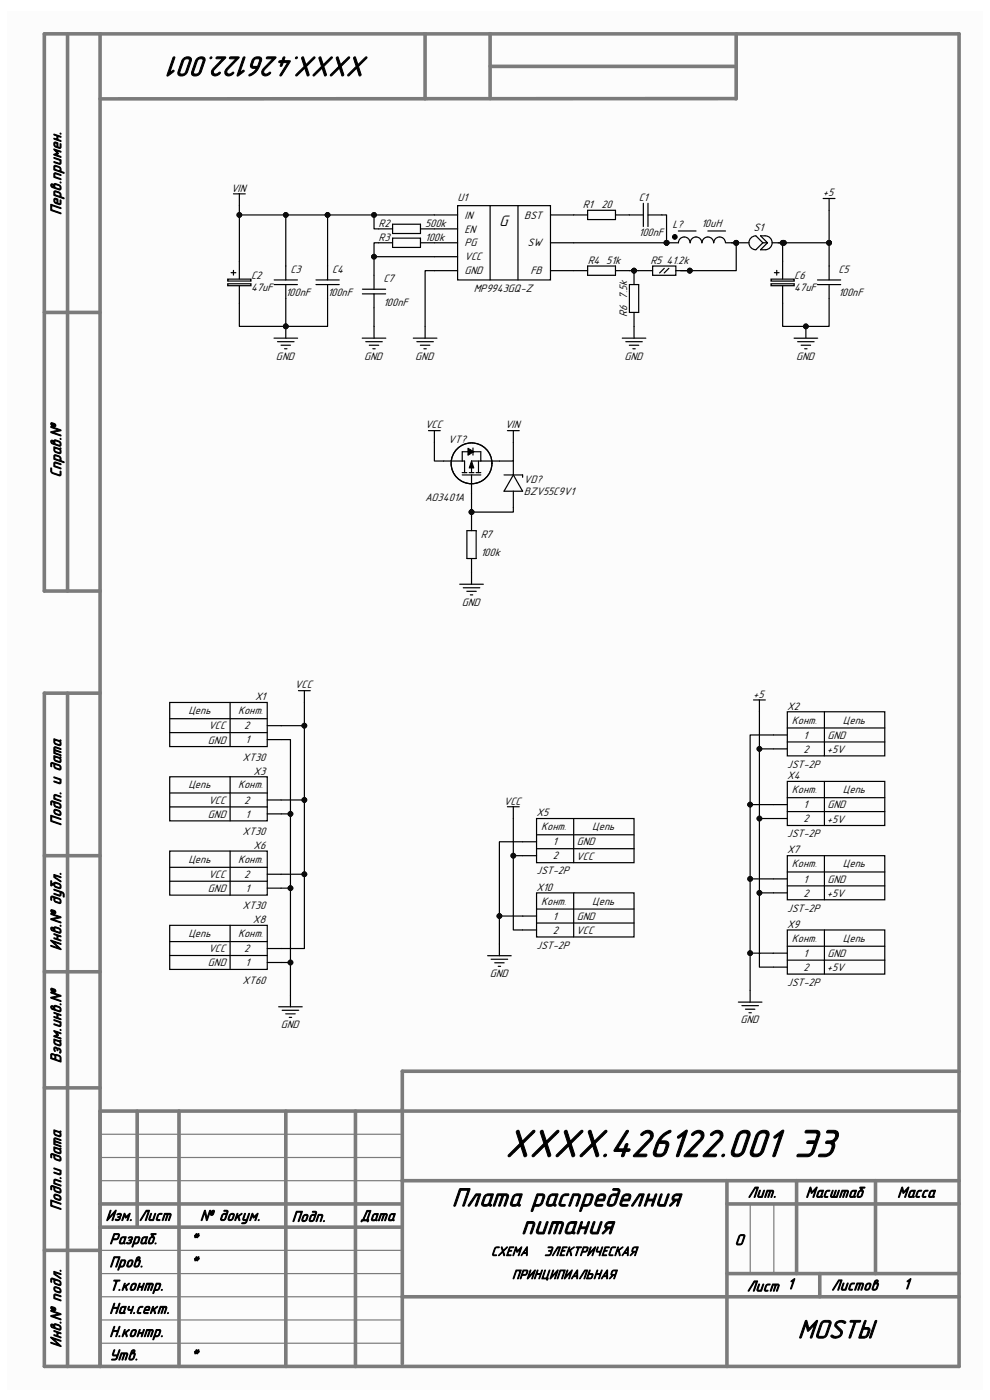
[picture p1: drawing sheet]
<svg xmlns="http://www.w3.org/2000/svg" width="210mm" height="297mm" viewBox="0 0 210 297" stroke-linecap="round" stroke-linejoin="round" font-family="sans-serif">
<path d="M1.5 2.3h206.9v292.5h-206.9z" fill-rule="evenodd" fill="#fcfcfc"/>
<g fill="none" stroke="#7b7b7b" stroke-width=".76">
<path d="M14.3 7.2v118.2M21.2 7.2v282.7M90.2 7.2v13.8M104 7.2v13.7M104 14.1h52.2M156.2 7.2v13.8M156.1 20.9l-134.9 .1M9.4 66.3h11.8M21.2 125.4h-11.8v-118.2h194.1v282.7h-194.1v-142.8h11.8M14.3 147.1v142.8M9.4 181.5h11.8M9.4 206.2h11.8"/>
<path d="M9.4 230.8h11.8M21.2 235.7h182.3M29.1 235.7v24.6M38 235.7v54.2M60.6 235.7v54.2M75.4 235.7v54.2M203.4 227.3h-118.1v62M21.2 255.4h64.1M85.3 250.5h118.2M154.2 250.5v39.4M154.2 255.4h49.3M169 250.5v19.7"/>
<path d="M185.7 250.5v19.7M9.4 265.3h11.8M21.2 260.3h64.1M85.3 275.1h118.2M154.2 270.2h49.3M173.9 270.2v4.9"/>
</g>
<path d="M21.2 250.5h64.1M21.2 240.6h64.1M21.2 245.6h64.1M159.2 255.4v14.8M164.2 255.4v14.8M21.2 270.2h64.1M21.2 275.1h64.1M21.2 265.3h64.1M21.2 285h64.1M21.2 280h64.1" fill="none" stroke="#7b7b7b" stroke-width=".25"/>
<g fill="none" stroke="#000" stroke-width=".25">
<path d="M92.1 57.4h5M92.1 54.5h5M92.1 48.6h5M92.1 45.6h5M92.1 51.5h5M97.1 43.6h19.7v15.8h-19.7zM104 43.6v15.8M109.9 43.6v15.8M116.8 57.4h4.9M116.8 45.6h4.9M116.8 51.5h4.9M36 149h20.7v9.4h-20.7z"/>
<path d="M36 152.5h20.7M36 155.4h20.7M48.8 149v9.4M56.7 154h2.9M56.7 156.9h2.9M63.3 146.5h2.5M64.6 146.5v2.5M159.9 148.5h2.5M161.1 148.5v2.5M164.1 155.9h2.9M164.1 158.9h2.9M167 151h20.7v9.4h-20.7z"/>
<path d="M167 154.4h20.7M167 157.4h20.7M174.9 151v9.4M36 164.8h20.7v9.3h-20.7zM36 168.2h20.7M36 171.2h20.7M48.8 164.8v9.3M56.7 169.7h2.9M56.7 172.7h2.9M107.6 171.1h2.5M108.9 171.2v2.5M110.9 178.6h2.9"/>
<path d="M113.8 173.7h20.7v9.3h-20.7zM113.8 177.1h20.7M121.7 173.7v9.3M164.1 170.7h2.9M164.1 173.7h2.9M167 165.8h20.7v9.3h-20.7zM167 169.2h20.7M167 172.2h20.7M174.9 165.8v9.3M36 180.6h20.7v9.3h-20.7zM36 196.3h20.7v9.4h-20.7zM36 184h20.7"/>
<path d="M36 187h20.7M36 199.8h20.7M48.8 180.6v9.3M48.8 196.3v9.4M56.7 185.5h2.9M56.7 188.4h2.9M110.9 181.5h2.9M113.8 180.1h20.7M164.1 186.5h2.9M164.1 189.4h2.9M167 181.5h20.7v9.4h-20.7zM167 197.3h20.7v9.4h-20.7z"/>
<path d="M167 185h20.7M167 187.9h20.7M174.9 181.5v9.4M174.9 197.3v9.4M36 202.7h20.7M56.7 201.2h2.9M56.7 204.2h2.9M59.1 213.6h5M59.9 214.3h3.5M60.6 215.1h2M61.4 215.8h.5M61.6 211.1v2.5"/>
<path d="M103.4 202.8h5M104.2 203.5h3.5M104.9 204.3h2M105.7 205h.5M105.9 200.2v2.6M156.6 212.6h5M157.4 213.3h3.5M158.1 214.1h2M158.9 214.9h.5M159.1 210.1v2.5M164.1 202.2h2.9M164.1 205.2h2.9"/>
<path d="M167 200.7h20.7M167 203.7h20.7"/>
</g>
<circle cx="146.3" cy="57.4" r=".5" fill="#0e0e0e"/>
<circle cx="146.3" cy="57.4" r=".5" fill="none" stroke="#0e0e0e" stroke-width=".21"/>
<path d="M138.4 56.4h5v2h-5zM143.4 57.4h2.9" fill="none" stroke="#000" stroke-width=".25"/>
<circle cx="146.3" cy="57.4" r=".5" fill="#0e0e0e"/>
<circle cx="146.3" cy="57.4" r=".5" fill="none" stroke="#0e0e0e" stroke-width=".21"/>
<g fill="none" stroke="#000" stroke-width=".25">
<path d="M121.7 57.4h3M121.7 45.6h3M124.7 44.6h5.9v2h-5.9zM124.7 56.4h5.9v2h-5.9zM130.6 57.4h2.9M130.6 45.6h5.9M135.5 57.4h2.9M136.5 43.1v5M137.5 45.6h2.9M137.5 43.1v5M140.9 56.9l-1 1M141.9 56.9l-1 1"/>
<path d="M163.6 59.2h4.9v.4h-4.9zM164.3 57.8h1M164.8 57.4v1M166 55.5v3.6M173.4 59.4h4.9M175.9 56.4v3M163.6 60.2h4.9v.4h-4.9zM166 60.6v3.7M173.4 60.4h4.9M175.9 60.4v2.9"/>
</g>
<circle cx="134.5" cy="57.4" r=".5" fill="#0e0e0e"/>
<circle cx="134.5" cy="57.4" r=".5" fill="none" stroke="#0e0e0e" stroke-width=".21"/>
<path d="M134.5 57.4v3M134.5 66.3v2.9" fill="none" stroke="#000" stroke-width=".25"/>
<circle cx="134.5" cy="57.4" r=".5" fill="#0e0e0e"/>
<circle cx="134.5" cy="57.4" r=".5" fill="none" stroke="#0e0e0e" stroke-width=".21"/>
<path d="M132 71.7h5M132.8 72.5h3.5M133.5 73.2h2M133.5 60.4h2v5.9h-2zM134.3 74h.5M134.5 69.2v2.5M168.5 71.7h5M169.2 72.5h3.5M170 73.2h2M170.7 74h.5M171 69.2v2.5" fill="none" stroke="#000" stroke-width=".25"/>
<circle cx="170.9" cy="69.2" r=".5" fill="#0e0e0e"/>
<circle cx="170.9" cy="69.2" r=".5" fill="none" stroke="#0e0e0e" stroke-width=".21"/>
<g fill="none" stroke="#000" stroke-width=".25">
<path d="M48.3 59.2h4.9v.4h-4.9zM49 57.8h1M49.5 57.4v1M50.8 55.4v3.7M58.2 59.4h4.9M60.6 56.4v3M67 59.4h5M69.5 56.4v3M79.3 58.4v3M80.3 48.6h3M80.3 51.5h3M83.3 47.6h5.9v1.9h-5.9z"/>
<path d="M83.3 50.5h5.9v2h-5.9zM89.2 48.6h2.9M89.2 51.5h2.9M174.6 42.1h2.5M175.9 42.1v2.5M48.3 60.2h4.9v.4h-4.9zM50.8 60.6v3.7M58.1 71.7h5M58.2 60.4h4.9M58.9 72.5h3.5M59.6 73.2h2M60.4 74h.5"/>
<path d="M60.6 60.4v2.9M60.6 69.2v2.5M67 60.4h5M69.5 60.4v2.9M76.8 71.7h5M76.9 61.4h4.9M76.9 62.3h4.9M77.6 72.5h3.5M78.3 73.2h2M79.1 74h.5M79.3 62.3v3M79.3 69.2v2.5"/>
<path d="M87.7 71.7h5M88.4 72.5h3.5M89.2 73.2h2M89.9 74h.5M90.2 69.2v2.5"/>
</g>
<circle cx="60.6" cy="69.2" r=".5" fill="#0e0e0e"/>
<circle cx="60.6" cy="69.2" r=".5" fill="none" stroke="#0e0e0e" stroke-width=".21"/>
<g fill="none" stroke="#000" stroke-width=".25">
<path d="M49.5 41.1h2.5M50.8 41.1v2.5M90.9 91.4h2.5M92.1 91.4v2.5M107.6 91.4h2.5M108.9 91.4v2.5M99 112.6h2v5.9h-2zM100 109.6v3M100 118.5v5.4M97.5 123.9h5M98.3 124.7h3.5M99 125.4h2"/>
<path d="M99.8 126.2h.5"/>
</g>
<circle cx="166.3" cy="51.5" r=".5" fill="#0e0e0e"/>
<circle cx="166.3" cy="51.5" r=".5" fill="none" stroke="#0e0e0e" stroke-width=".21"/>
<path d="M156.4 51.5h2.5M160.3 50a1.48 1.48 0 0 0-1.4 1.5 1.48 1.48 0 0 0 1.4 1.5M160.4 50l1.4 1.5M161.8 51.5l-1.4 1.5M161.8 51.5h1M162.3 50h-1l1.5 1.5M162.4 50a1.48 1.48 0 0 1 1.4 1.5 1.48 1.48 0 0 1-1.4 1.5h-1.1l1.5-1.5M163.8 51.5h2.5" fill="none" stroke="#000" stroke-width=".25"/>
<circle cx="166.3" cy="51.5" r=".5" fill="#0e0e0e"/>
<circle cx="166.3" cy="51.5" r=".5" fill="none" stroke="#0e0e0e" stroke-width=".21"/>
<path d="M110.9 194.3h2.9M110.9 197.3h2.9M113.8 189.4h20.7v9.4h-20.7zM113.8 192.9h20.7M113.8 195.8h20.7M121.7 189.4v9.4" fill="none" stroke="#000" stroke-width=".25"/>
<circle cx="141.4" cy="51.5" r=".5" fill="#0e0e0e"/>
<circle cx="141.4" cy="51.5" r=".5" fill="none" stroke="#0e0e0e" stroke-width=".21"/>
<circle cx="156.2" cy="51.5" r=".5" fill="#0e0e0e"/>
<circle cx="156.2" cy="51.5" r=".5" fill="none" stroke="#0e0e0e" stroke-width=".21"/>
<path d="M141.4 51.5h2.5" fill="none" stroke="#000" stroke-width=".25"/>
<circle cx="141.4" cy="51.5" r=".5" fill="#0e0e0e"/>
<circle cx="141.4" cy="51.5" r=".5" fill="none" stroke="#0e0e0e" stroke-width=".21"/>
<path d="M153.9 51.5h2.3" fill="none" stroke="#000" stroke-width=".25"/>
<circle cx="156.2" cy="51.5" r=".5" fill="#0e0e0e"/>
<circle cx="156.2" cy="51.5" r=".5" fill="none" stroke="#0e0e0e" stroke-width=".21"/>
<g fill="none" stroke="#000" stroke-width=".25">
<path d="M143.9 49h3.8M143.9 51.5a1.23 1.23 0 0 1 1.3-1.2 1.23 1.23 0 0 1 1.2 1.2M146.4 51.5a1.23 1.23 0 0 1 1.3-1.2 1.23 1.23 0 0 1 1.2 1.2M150.2 49h3.7M153.9 51.4a1.25 1.25 0 0 0-1.3-1.1 1.25 1.25 0 0 0-1.2 1.2 1.23 1.23 0 0 0-1.2-1.2 1.23 1.23 0 0 0-1.3 1.2M94.1 97.8h4.5v2.5M98.1 97.8v-2h3.9v2M100.3 95v1.5M101.5 97.8v2.5M105.9 97.8h-5.9v2.5M108.9 97.8v3M98 100.3h1"/>
<path d="M98.1 100.8h3.9M99.5 100.3h1M100 100.8v3.9M101 100.3h1M106.9 100.8h4v.5M108.9 104.2v3.5M108.9 100.8l2 3.4h-4zM59.6 154h5v15.7"/>
<circle cx="100" cy="98.3" r="4.3"/>
</g>
<g fill="#000">
<path d="M100 97.8l.5 1.5h-1zM99.3 95.1l1.2 .7-1.2 .8z"/>
<circle cx="143.2" cy="50.3" r=".5"/>
</g>
<g fill="none" stroke="#000" stroke-width=".21">
<path d="M99.3 95.1l1.2 .7-1.2 .8zM100 97.8l.5 1.5h-1z"/>
<circle cx="143.2" cy="50.3" r=".5"/>
</g>
<circle cx="64.6" cy="153.9" r=".5" fill="#0e0e0e"/>
<circle cx="64.6" cy="153.9" r=".5" fill="none" stroke="#0e0e0e" stroke-width=".21"/>
<circle cx="64.6" cy="169.7" r=".5" fill="#0e0e0e"/>
<circle cx="64.6" cy="169.7" r=".5" fill="none" stroke="#0e0e0e" stroke-width=".21"/>
<path d="M64.6 149v5" fill="none" stroke="#000" stroke-width=".25"/>
<circle cx="64.6" cy="153.9" r=".5" fill="#0e0e0e"/>
<circle cx="64.6" cy="153.9" r=".5" fill="none" stroke="#0e0e0e" stroke-width=".21"/>
<path d="M164.1 158.9h-3v46.3h3" fill="none" stroke="#000" stroke-width=".25"/>
<circle cx="161.1" cy="189.4" r=".5" fill="#0e0e0e"/>
<circle cx="161.1" cy="189.4" r=".5" fill="none" stroke="#0e0e0e" stroke-width=".21"/>
<circle cx="161.1" cy="173.6" r=".5" fill="#0e0e0e"/>
<circle cx="161.1" cy="173.6" r=".5" fill="none" stroke="#0e0e0e" stroke-width=".21"/>
<circle cx="161.1" cy="158.9" r=".5" fill="#0e0e0e"/>
<circle cx="161.1" cy="158.9" r=".5" fill="none" stroke="#0e0e0e" stroke-width=".21"/>
<path d="M159.1 170.7h5" fill="none" stroke="#000" stroke-width=".25"/>
<circle cx="159.1" cy="170.7" r=".5" fill="#0e0e0e"/>
<circle cx="159.1" cy="170.7" r=".5" fill="none" stroke="#0e0e0e" stroke-width=".21"/>
<path d="M161.1 173.7h3" fill="none" stroke="#000" stroke-width=".25"/>
<circle cx="161.1" cy="173.6" r=".5" fill="#0e0e0e"/>
<circle cx="161.1" cy="173.6" r=".5" fill="none" stroke="#0e0e0e" stroke-width=".21"/>
<path d="M159.1 186.5h5" fill="none" stroke="#000" stroke-width=".25"/>
<circle cx="159.1" cy="186.5" r=".5" fill="#0e0e0e"/>
<circle cx="159.1" cy="186.5" r=".5" fill="none" stroke="#0e0e0e" stroke-width=".21"/>
<path d="M161.1 189.4h3" fill="none" stroke="#000" stroke-width=".25"/>
<circle cx="161.1" cy="189.4" r=".5" fill="#0e0e0e"/>
<circle cx="161.1" cy="189.4" r=".5" fill="none" stroke="#0e0e0e" stroke-width=".21"/>
<path d="M159.1 202.2h5" fill="none" stroke="#000" stroke-width=".25"/>
<circle cx="159.1" cy="202.2" r=".5" fill="#0e0e0e"/>
<circle cx="159.1" cy="202.2" r=".5" fill="none" stroke="#0e0e0e" stroke-width=".21"/>
<path d="M161.1 151v7.9" fill="none" stroke="#000" stroke-width=".25"/>
<circle cx="161.1" cy="158.9" r=".5" fill="#0e0e0e"/>
<circle cx="161.1" cy="158.9" r=".5" fill="none" stroke="#0e0e0e" stroke-width=".21"/>
<path d="M108.9 173.7v7.8h2" fill="none" stroke="#000" stroke-width=".25"/>
<circle cx="108.9" cy="181.5" r=".5" fill="#0e0e0e"/>
<circle cx="108.9" cy="181.5" r=".5" fill="none" stroke="#0e0e0e" stroke-width=".21"/>
<path d="M110.9 178.6h-5v21.6" fill="none" stroke="#000" stroke-width=".25"/>
<circle cx="105.9" cy="194.3" r=".5" fill="#0e0e0e"/>
<circle cx="105.9" cy="194.3" r=".5" fill="none" stroke="#0e0e0e" stroke-width=".21"/>
<path d="M164.1 155.9h-5v54.2" fill="none" stroke="#000" stroke-width=".25"/>
<circle cx="159.1" cy="202.2" r=".5" fill="#0e0e0e"/>
<circle cx="159.1" cy="202.2" r=".5" fill="none" stroke="#0e0e0e" stroke-width=".21"/>
<circle cx="159.1" cy="186.5" r=".5" fill="#0e0e0e"/>
<circle cx="159.1" cy="186.5" r=".5" fill="none" stroke="#0e0e0e" stroke-width=".21"/>
<circle cx="159.1" cy="170.7" r=".5" fill="#0e0e0e"/>
<circle cx="159.1" cy="170.7" r=".5" fill="none" stroke="#0e0e0e" stroke-width=".21"/>
<path d="M59.6 172.7h2" fill="none" stroke="#000" stroke-width=".25"/>
<circle cx="61.6" cy="172.7" r=".5" fill="#0e0e0e"/>
<circle cx="61.6" cy="172.7" r=".5" fill="none" stroke="#0e0e0e" stroke-width=".21"/>
<path d="M59.6 188.4h2" fill="none" stroke="#000" stroke-width=".25"/>
<circle cx="61.6" cy="188.4" r=".5" fill="#0e0e0e"/>
<circle cx="61.6" cy="188.4" r=".5" fill="none" stroke="#0e0e0e" stroke-width=".21"/>
<path d="M59.6 185.5h5" fill="none" stroke="#000" stroke-width=".25"/>
<circle cx="64.6" cy="185.5" r=".5" fill="#0e0e0e"/>
<circle cx="64.6" cy="185.5" r=".5" fill="none" stroke="#0e0e0e" stroke-width=".21"/>
<path d="M59.6 156.9h2v54.2" fill="none" stroke="#000" stroke-width=".25"/>
<circle cx="61.6" cy="172.7" r=".5" fill="#0e0e0e"/>
<circle cx="61.6" cy="172.7" r=".5" fill="none" stroke="#0e0e0e" stroke-width=".21"/>
<circle cx="61.6" cy="188.4" r=".5" fill="#0e0e0e"/>
<circle cx="61.6" cy="188.4" r=".5" fill="none" stroke="#0e0e0e" stroke-width=".21"/>
<circle cx="61.6" cy="204.2" r=".5" fill="#0e0e0e"/>
<circle cx="61.6" cy="204.2" r=".5" fill="none" stroke="#0e0e0e" stroke-width=".21"/>
<path d="M59.6 169.7h5v31.5h-5" fill="none" stroke="#000" stroke-width=".25"/>
<circle cx="64.6" cy="185.5" r=".5" fill="#0e0e0e"/>
<circle cx="64.6" cy="185.5" r=".5" fill="none" stroke="#0e0e0e" stroke-width=".21"/>
<circle cx="64.6" cy="169.7" r=".5" fill="#0e0e0e"/>
<circle cx="64.6" cy="169.7" r=".5" fill="none" stroke="#0e0e0e" stroke-width=".21"/>
<path d="M59.6 204.2h2" fill="none" stroke="#000" stroke-width=".25"/>
<circle cx="61.6" cy="204.2" r=".5" fill="#0e0e0e"/>
<circle cx="61.6" cy="204.2" r=".5" fill="none" stroke="#0e0e0e" stroke-width=".21"/>
<path d="M121.7 51.5h19.7" fill="none" stroke="#000" stroke-width=".25"/>
<circle cx="141.4" cy="51.5" r=".5" fill="#0e0e0e"/>
<circle cx="141.4" cy="51.5" r=".5" fill="none" stroke="#0e0e0e" stroke-width=".21"/>
<path d="M140.4 45.6h1v5.9" fill="none" stroke="#000" stroke-width=".25"/>
<circle cx="141.4" cy="51.5" r=".5" fill="#0e0e0e"/>
<circle cx="141.4" cy="51.5" r=".5" fill="none" stroke="#0e0e0e" stroke-width=".21"/>
<path d="M133.5 57.4h2" fill="none" stroke="#000" stroke-width=".25"/>
<circle cx="134.5" cy="57.4" r=".5" fill="#0e0e0e"/>
<circle cx="134.5" cy="57.4" r=".5" fill="none" stroke="#0e0e0e" stroke-width=".21"/>
<path d="M175.9 44.6v6.9" fill="none" stroke="#000" stroke-width=".25"/>
<circle cx="175.9" cy="51.5" r=".5" fill="#0e0e0e"/>
<circle cx="175.9" cy="51.5" r=".5" fill="none" stroke="#0e0e0e" stroke-width=".21"/>
<path d="M79.3 54.5v3.9M92.1 57.4h-1.9v11.8" fill="none" stroke="#000" stroke-width=".25"/>
<circle cx="79.3" cy="54.5" r=".5" fill="#0e0e0e"/>
<circle cx="79.3" cy="54.5" r=".5" fill="none" stroke="#0e0e0e" stroke-width=".21"/>
<path d="M80.3 51.5h-1v3h12.8M79.3 65.3v3.9" fill="none" stroke="#000" stroke-width=".25"/>
<circle cx="79.3" cy="54.5" r=".5" fill="#0e0e0e"/>
<circle cx="79.3" cy="54.5" r=".5" fill="none" stroke="#0e0e0e" stroke-width=".21"/>
<path d="M69.5 63.3v5.9h-8.9" fill="none" stroke="#000" stroke-width=".25"/>
<circle cx="60.6" cy="69.2" r=".5" fill="#0e0e0e"/>
<circle cx="60.6" cy="69.2" r=".5" fill="none" stroke="#0e0e0e" stroke-width=".21"/>
<path d="M60.6 45.6v10.8" fill="none" stroke="#000" stroke-width=".25"/>
<circle cx="60.6" cy="45.6" r=".5" fill="#0e0e0e"/>
<circle cx="60.6" cy="45.6" r=".5" fill="none" stroke="#0e0e0e" stroke-width=".21"/>
<path d="M69.5 45.6v10.8" fill="none" stroke="#000" stroke-width=".25"/>
<circle cx="69.5" cy="45.6" r=".5" fill="#0e0e0e"/>
<circle cx="69.5" cy="45.6" r=".5" fill="none" stroke="#0e0e0e" stroke-width=".21"/>
<path d="M50.8 43.6v2" fill="none" stroke="#000" stroke-width=".25"/>
<circle cx="50.8" cy="45.6" r=".5" fill="#0e0e0e"/>
<circle cx="50.8" cy="45.6" r=".5" fill="none" stroke="#0e0e0e" stroke-width=".21"/>
<path d="M79.3 45.6v3h1" fill="none" stroke="#000" stroke-width=".25"/>
<circle cx="79.3" cy="45.6" r=".5" fill="#0e0e0e"/>
<circle cx="79.3" cy="45.6" r=".5" fill="none" stroke="#0e0e0e" stroke-width=".21"/>
<path d="M92.1 45.6h-41.3v9.9" fill="none" stroke="#000" stroke-width=".25"/>
<circle cx="50.8" cy="45.6" r=".5" fill="#0e0e0e"/>
<circle cx="50.8" cy="45.6" r=".5" fill="none" stroke="#0e0e0e" stroke-width=".21"/>
<circle cx="60.6" cy="45.6" r=".5" fill="#0e0e0e"/>
<circle cx="60.6" cy="45.6" r=".5" fill="none" stroke="#0e0e0e" stroke-width=".21"/>
<circle cx="69.5" cy="45.6" r=".5" fill="#0e0e0e"/>
<circle cx="69.5" cy="45.6" r=".5" fill="none" stroke="#0e0e0e" stroke-width=".21"/>
<circle cx="79.3" cy="45.6" r=".5" fill="#0e0e0e"/>
<circle cx="79.3" cy="45.6" r=".5" fill="none" stroke="#0e0e0e" stroke-width=".21"/>
<path d="M60.6 63.3v5.9h-9.8v-4.9" fill="none" stroke="#000" stroke-width=".25"/>
<circle cx="60.6" cy="69.2" r=".5" fill="#0e0e0e"/>
<circle cx="60.6" cy="69.2" r=".5" fill="none" stroke="#0e0e0e" stroke-width=".21"/>
<path d="M166 51.5v4" fill="none" stroke="#000" stroke-width=".25"/>
<circle cx="166" cy="51.5" r=".5" fill="#0e0e0e"/>
<circle cx="166" cy="51.5" r=".5" fill="none" stroke="#0e0e0e" stroke-width=".21"/>
<path d="M175.9 63.3v5.9h-9.9v-4.9" fill="none" stroke="#000" stroke-width=".25"/>
<circle cx="170.9" cy="69.2" r=".5" fill="#0e0e0e"/>
<circle cx="170.9" cy="69.2" r=".5" fill="none" stroke="#0e0e0e" stroke-width=".21"/>
<path d="M100 104.7v3.9" fill="none" stroke="#000" stroke-width=".25"/>
<circle cx="100" cy="108.6" r=".5" fill="#0e0e0e"/>
<circle cx="100" cy="108.6" r=".5" fill="none" stroke="#0e0e0e" stroke-width=".21"/>
<path d="M108.9 93.9v3.9h-3M108.9 107.7v.9h-8.9" fill="none" stroke="#000" stroke-width=".25"/>
<circle cx="100" cy="108.6" r=".5" fill="#0e0e0e"/>
<circle cx="100" cy="108.6" r=".5" fill="none" stroke="#0e0e0e" stroke-width=".21"/>
<path d="M156.2 51.5v5.9h-11.8M92.1 93.9v3.9h2" fill="none" stroke="#000" stroke-width=".25"/>
<circle cx="156.2" cy="51.5" r=".5" fill="#0e0e0e"/>
<circle cx="156.2" cy="51.5" r=".5" fill="none" stroke="#0e0e0e" stroke-width=".21"/>
<circle cx="146.3" cy="57.4" r=".5" fill="#0e0e0e"/>
<circle cx="146.3" cy="57.4" r=".5" fill="none" stroke="#0e0e0e" stroke-width=".21"/>
<path d="M175.9 51.5v4.9" fill="none" stroke="#000" stroke-width=".25"/>
<circle cx="175.9" cy="51.5" r=".5" fill="#0e0e0e"/>
<circle cx="175.9" cy="51.5" r=".5" fill="none" stroke="#0e0e0e" stroke-width=".21"/>
<path d="M155.2 51.5h1.2" fill="none" stroke="#000" stroke-width=".25"/>
<circle cx="156.2" cy="51.5" r=".5" fill="#0e0e0e"/>
<circle cx="156.2" cy="51.5" r=".5" fill="none" stroke="#0e0e0e" stroke-width=".21"/>
<path d="M165 51.5h10.9" fill="none" stroke="#000" stroke-width=".25"/>
<circle cx="166" cy="51.5" r=".5" fill="#0e0e0e"/>
<circle cx="166" cy="51.5" r=".5" fill="none" stroke="#0e0e0e" stroke-width=".21"/>
<circle cx="166.3" cy="51.5" r=".5" fill="#0e0e0e"/>
<circle cx="166.3" cy="51.5" r=".5" fill="none" stroke="#0e0e0e" stroke-width=".21"/>
<circle cx="175.9" cy="51.5" r=".5" fill="#0e0e0e"/>
<circle cx="175.9" cy="51.5" r=".5" fill="none" stroke="#0e0e0e" stroke-width=".21"/>
<path d="M105.9 194.3h5" fill="none" stroke="#000" stroke-width=".25"/>
<circle cx="105.9" cy="194.3" r=".5" fill="#0e0e0e"/>
<circle cx="105.9" cy="194.3" r=".5" fill="none" stroke="#0e0e0e" stroke-width=".21"/>
<path d="M108.9 181.5v15.8h2" fill="none" stroke="#000" stroke-width=".25"/>
<circle cx="108.9" cy="181.5" r=".5" fill="#0e0e0e"/>
<circle cx="108.9" cy="181.5" r=".5" fill="none" stroke="#0e0e0e" stroke-width=".21"/>
<path d="M100 108.6v1" fill="none" stroke="#000" stroke-width=".25"/>
<circle cx="100" cy="108.6" r=".5" fill="#0e0e0e"/>
<circle cx="100" cy="108.6" r=".5" fill="none" stroke="#0e0e0e" stroke-width=".21"/>
<text font-size="8.7" x="107.1" y="245.4">XXXX.426122.001 Э3</text>
<text font-size="6.3" x="78.3" y="12.1" transform="rotate(-180 78.3 12.1)">XXXX.426122.001</text>
<g font-size="5.8">
<text x="95.8" y="255.9">Плата распределния</text>
<text x="110.5" y="261.8">питания</text>
<text x="169.2" y="283.9">MOSTЫ</text>
</g>
<g font-size="3.4">
<text x="13" y="45.6" transform="rotate(-90 13 45.6)">Перв.примен.</text>
<text x="105.9" y="47.9">G</text>
<text x="13" y="101.3" transform="rotate(-90 13 101.3)">Справ.№</text>
<text x="13" y="175.2" transform="rotate(-90 13 175.2)">Подп. и дата</text>
<text x="13" y="201.7" transform="rotate(-90 13 201.7)">Инв.№ дубл.</text>
<text x="13" y="225.6" transform="rotate(-90 13 225.6)">Взам.инв.№</text>
<text x="13" y="256.8" transform="rotate(-90 13 256.8)">Подп.и дата</text>
<text x="158.6" y="254">Лит.</text>
<text x="170.9" y="254">Масштаб</text>
<text x="190.3" y="254">Масса</text>
<text x="22.4" y="259">Изм.</text>
<text x="23.2" y="263.9">Разраб.</text>
<text x="29.5" y="259">Лист</text>
<text x="40.4" y="263.9">*</text>
<text x="42.4" y="259">№ докум.</text>
<text x="61.9" y="259.2">Подп.</text>
<text x="76.4" y="259">Дата</text>
<text x="23.2" y="268.8">Пров.</text>
<text x="40.4" y="268.8">*</text>
<text x="155.9" y="264.1">О</text>
<text x="23.2" y="273.8">Т.контр.</text>
<text x="158.5" y="273.9">Лист 1</text>
<text x="176.4" y="273.7">Листов</text>
<text x="191.6" y="273.5">1</text>
<text x="23.2" y="278.7">Нач.сект.</text>
<text x="13" y="285.9" transform="rotate(-90 13 285.9)">Инв.№ подл.</text>
<text x="23.2" y="283.6">Н.контр.</text>
<text x="23.2" y="288.5">Утв.</text>
<text x="40.4" y="288.5">*</text>
</g>
<g font-size="2.9">
<text x="104.2" y="266.4">СХЕМА</text>
<text x="115.5" y="266.4">ЭЛЕКТРИЧЕСКАЯ</text>
<text x="108.6" y="271.3">ПРИНЦИПИАЛЬНАЯ</text>
</g>
<g font-size="2.4">
<text x="49" y="40.7">VIN</text>
<text x="174.6" y="41.7">+5</text>
<text x="97.1" y="42.7">U1</text>
<text x="98.6" y="46.4">IN</text>
<text x="111.2" y="46.4">BST</text>
<text x="123.7" y="44.2">R1</text>
<text x="127.6" y="44.2">20</text>
<text x="135.5" y="42.7">C1</text>
<text x="80.3" y="48.1">R2</text>
<text x="80.3" y="51.1">R3</text>
<text x="90.2" y="48.1">500k</text>
<text x="90.2" y="51.1">100k</text>
<text x="98.6" y="49.4">EN</text>
<text x="98.6" y="52.3">PG</text>
<text x="111.9" y="52.3">SW</text>
<text x="135.5" y="50.1">100nF</text>
<text x="142.7" y="48.3">L?</text>
<text x="148.8" y="48.1">10uH</text>
<text x="159.9" y="49.1">S1</text>
<text x="53.3" y="59.1">C2</text>
<text x="61.6" y="58">C3</text>
<text x="70.5" y="58">C4</text>
<text x="81.3" y="59.9">C7</text>
<text x="98.6" y="55.2">VCC</text>
<text x="98.6" y="58.2">GND</text>
<text x="112.6" y="58.2">FB</text>
<text x="124.7" y="56">R4 51k</text>
<text x="138" y="56">R5 41.2k</text>
<text x="168.5" y="59.1">C6</text>
<text x="177.8" y="58">C5</text>
<text x="53.3" y="61.6">47uF</text>
<text x="60.6" y="62.9">100nF</text>
<text x="69.5" y="62.9">100nF</text>
<text x="81.3" y="64.9">100nF</text>
<text x="100.5" y="61.9">MP9943GQ-Z</text>
<text x="168.5" y="61.6">47uF</text>
<text x="177.8" y="62.9">100nF</text>
<text x="133.1" y="67.3" transform="rotate(-90 133.1 67.3)">R6 7.5k</text>
<text x="58.5" y="76.3">GND</text>
<text x="77.3" y="76.3">GND</text>
<text x="88.1" y="76.3">GND</text>
<text x="132.5" y="76.3">GND</text>
<text x="168.9" y="76.3">GND</text>
<text x="90.2" y="90.9">VCC</text>
<text x="95.1" y="93.9">VT?</text>
<text x="107.1" y="90.9">VIN</text>
<text x="90.2" y="106.2">AO3401A</text>
<text x="111.1" y="102.5">VD?</text>
<text x="111.1" y="105.1">BZV55C9V1</text>
<text x="102" y="114.1">R7</text>
<text x="102" y="118">100k</text>
<text x="98" y="128.5">GND</text>
<text x="54.1" y="148.5">X1</text>
<text x="62.6" y="146.1">VCC</text>
<text x="159.8" y="148">+5</text>
<text x="40" y="151.5">Цепь</text>
<text x="44.2" y="154.7">VCC</text>
<text x="50.5" y="151.5">Конт.</text>
<text x="51.8" y="154.7">2</text>
<text x="167" y="150.5">X2</text>
<text x="168" y="153.5">Конт.</text>
<text x="178.8" y="153.5">Цепь</text>
<text x="44.1" y="157.7">GND</text>
<text x="51.5" y="161.4">XT30</text>
<text x="52.1" y="157.7">1</text>
<text x="170.5" y="156.7">1</text>
<text x="170.5" y="159.7">2</text>
<text x="175.4" y="159.7">+5V</text>
<text x="175.5" y="156.7">GND</text>
<text x="40" y="167.3">Цепь</text>
<text x="50.5" y="167.3">Конт.</text>
<text x="53.8" y="164.3">X3</text>
<text x="167" y="162.9">JST-2P</text>
<text x="167" y="165.3">X4</text>
<text x="44.1" y="173.5">GND</text>
<text x="44.2" y="170.5">VCC</text>
<text x="51.8" y="170.5">2</text>
<text x="52.1" y="173.4">1</text>
<text x="106.9" y="170.7">VCC</text>
<text x="113.8" y="173.2">X5</text>
<text x="168" y="168.3">Конт.</text>
<text x="170.5" y="171.5">1</text>
<text x="175.5" y="171.5">GND</text>
<text x="178.8" y="168.3">Цепь</text>
<text x="51.5" y="177.1">XT30</text>
<text x="114.8" y="176.1">Конт.</text>
<text x="117.3" y="179.4">1</text>
<text x="122.3" y="179.4">GND</text>
<text x="125.6" y="176.1">Цепь</text>
<text x="167" y="177.6">JST-2P</text>
<text x="170.5" y="174.5">2</text>
<text x="175.4" y="174.5">+5V</text>
<text x="40" y="183">Цепь</text>
<text x="50.5" y="183">Конт.</text>
<text x="53.8" y="180.1">X6</text>
<text x="113.8" y="185.5">JST-2P</text>
<text x="117.3" y="182.3">2</text>
<text x="122.3" y="182.4">VCC</text>
<text x="167" y="181.1">X7</text>
<text x="168" y="184">Конт.</text>
<text x="178.8" y="184">Цепь</text>
<text x="44.1" y="189.3">GND</text>
<text x="44.2" y="186.3">VCC</text>
<text x="51.8" y="186.3">2</text>
<text x="52.1" y="189.2">1</text>
<text x="113.8" y="188.9">X10</text>
<text x="114.8" y="191.9">Конт.</text>
<text x="125.6" y="191.9">Цепь</text>
<text x="170.5" y="187.2">1</text>
<text x="170.5" y="190.2">2</text>
<text x="175.4" y="190.2">+5V</text>
<text x="175.5" y="187.2">GND</text>
<text x="51.5" y="192.9">XT30</text>
<text x="53.6" y="195.8">X8</text>
<text x="117.3" y="195.1">1</text>
<text x="122.3" y="195.1">GND</text>
<text x="167" y="193.4">JST-2P</text>
<text x="167" y="196.9">X9</text>
<text x="40" y="198.8">Цепь</text>
<text x="44.2" y="202">VCC</text>
<text x="50.5" y="198.8">Конт.</text>
<text x="51.8" y="202">2</text>
<text x="113.8" y="201.3">JST-2P</text>
<text x="117.3" y="198.1">2</text>
<text x="122.3" y="198.1">VCC</text>
<text x="168" y="199.8">Конт.</text>
<text x="170.5" y="203">1</text>
<text x="175.5" y="203">GND</text>
<text x="178.8" y="199.8">Цепь</text>
<text x="44.1" y="205">GND</text>
<text x="51.5" y="208.7">XT60</text>
<text x="52.1" y="205">1</text>
<text x="103.9" y="207.3">GND</text>
<text x="167" y="209.1">JST-2P</text>
<text x="170.5" y="206">2</text>
<text x="175.4" y="206">+5V</text>
<text x="59.6" y="218.1">GND</text>
<text x="157.1" y="217.1">GND</text>
</g>
</svg>
